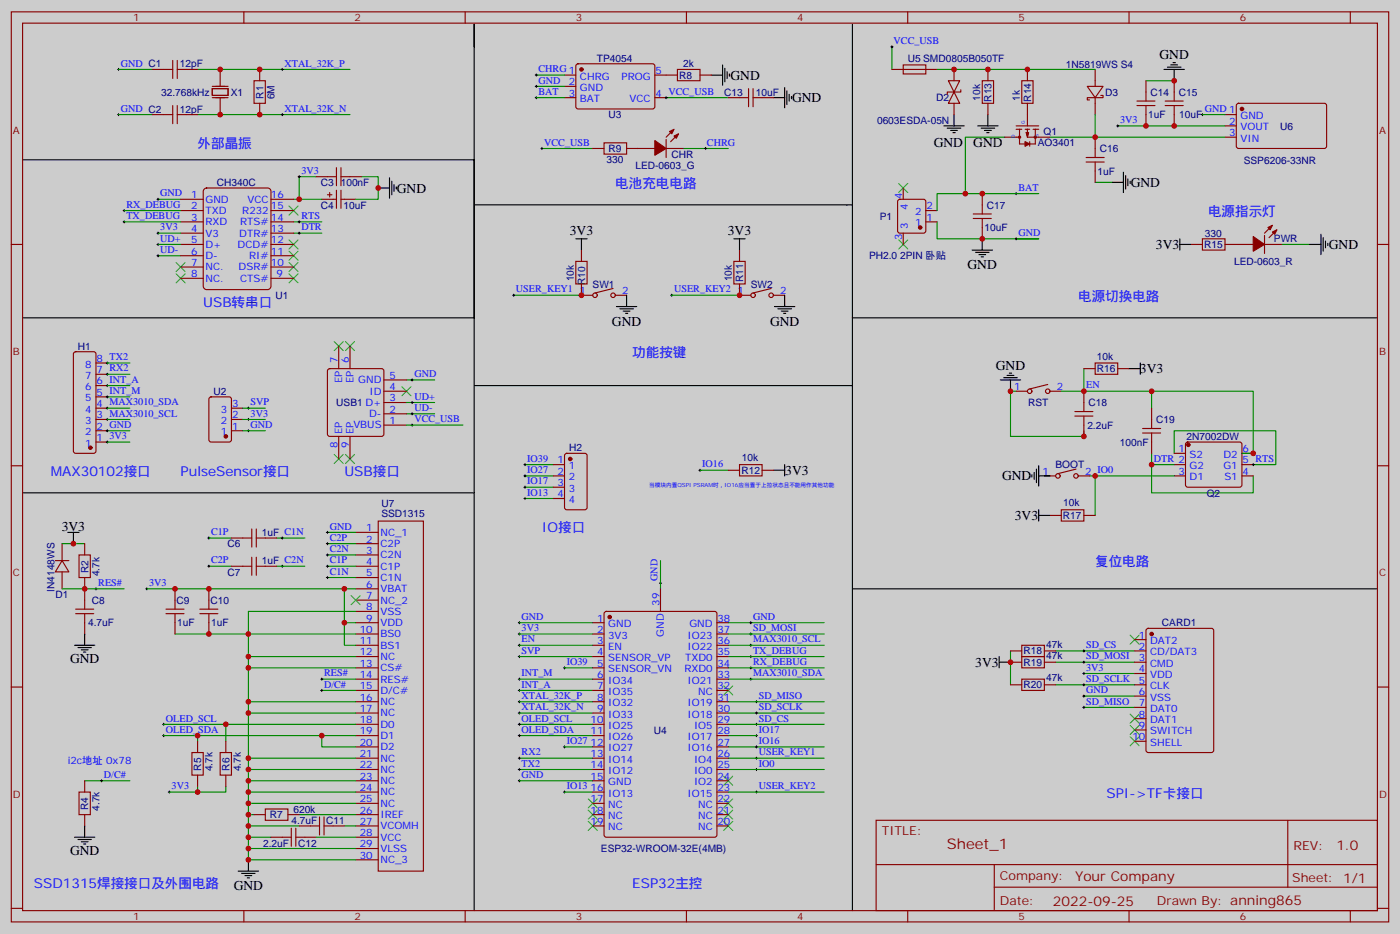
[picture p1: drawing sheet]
<svg xmlns="http://www.w3.org/2000/svg" width="437mm" height="292mm" viewBox="0 0 437 292" stroke-linecap="round" stroke-linejoin="round" font-family="sans-serif">
<path d="M0 0h437.4v291.8h-437.4z" fill="#ccc"/>
<g fill="none" stroke="#008700" stroke-width=".35">
<path d="M278.7 14.6v7.1M37 21.7h10.6M37 35.8h10.6M61.7 21.7h47.7M61.7 35.8h47.7M167.6 30.5h8.8M167.6 23.5h8.8M167.6 27h8.8M208.1 30.5h19.4M292.8 21.7h49.4M342.2 35.8v7.1M349.2 39.3h33.6"/>
<path d="M358.1 25.2h8.8M375.7 35.8h7.1M98.8 55.2h-5.3v7.1h-1.8M112.9 55.2h5.3v7.1h-7.1M169.3 46.4h15.9M213.4 46.4h14.1M314 42.9h-12.4v17.6M328.1 42.9h54.7M342.2 57h5.3M38.8 69.3h17.6M38.8 65.8h17.6M49.4 72.8h7"/>
<path d="M49.4 79.9h7M49.4 62.3h7M49.4 76.4h7M91.7 69.3h8.8M91.7 72.8h8.8M93.5 62.3h7M292.8 69.3v5.3h31.8h-7.1M324.6 60.5h-31.8v5.3M400.4 76.4h8.8M160.5 92.3h21.2M209.9 92.3h21.2M33.5 116.9h7.1"/>
<path d="M33.5 113.4h7.1M127 118.7h8.8M338.7 115.2v7h-7.1M33.5 134.6h7.1M33.5 131.1h7.1M33.5 127.5h7.1M33.5 120.5h7.1M33.5 124h7.1M33.5 138.1h7.1M75.8 134.6h7.1M75.8 131.1h7.1M75.8 127.5h7.1"/>
<path d="M127 132.8h17.6M127 125.8h8.8M127 129.3h8.8M317.5 122.2h-1.8v14.1h23v-1.7M338.7 122.2h52.9v19.4h-3.5M359.8 122.2v5.3M164 148.7h8.9M164 155.8h8.9M164 152.2h8.9M164 145.2h8.9M218.7 146.9h8.8M326.3 148.7h1.8"/>
<path d="M340.4 148.7h1.8M359.8 141.6v12.4h31.8v-5.3M359.8 145.2h7.1M366.9 141.6v-7h31.7v10.6h-7M366.9 148.7h-24.7v12.3M19.4 169.9h7.1M65.3 168.1h7M65.3 176.9h7M86.4 168.1h8.8M86.4 176.9h8.8M102.3 169.9h8.8M102.3 176.9h8.8"/>
<path d="M102.3 173.4h8.8M102.3 166.3h8.8M206.4 175.2v8.8M19.4 184h19.4M45.9 184h65.2M102.3 180.4h8.8M107.6 184v10.6M111.1 198.1h-33.5v70.5h33.5M111.1 194.6h-3.5v7h3.5M111.1 191h-33.5v7.1h-22.9M162.3 194.6h22.9M162.3 198.1h22.9"/>
<path d="M227.5 194.6h30M227.5 198.1h30M77.6 219.3h33.5M77.6 205.1h33.5M77.6 208.7h33.5M100.5 212.2h10.6M100.5 215.7h10.6M162.3 205.1h22.9M162.3 212.2h22.9M162.3 215.7h22.9M162.3 219.3h22.9M162.3 201.6h22.9"/>
<path d="M176.4 208.7h8.8M227.5 219.3h30M227.5 212.2h30M227.5 208.7h30M227.5 205.1h30M227.5 201.6h30M315.7 203.4v10.6M329.8 203.4h24.7M329.8 214h24.7M329.8 206.9h24.7M338.7 210.4h15.8M338.7 217.5h15.8"/>
<path d="M51.2 226.3h59.9M51.2 229.8h59.9M61.7 229.8v1.8M70.6 226.3v5.3M77.6 236.9h33.5M77.6 222.8h33.5M100.5 229.8v3.6h10.6M162.3 226.3h22.9M162.3 229.8h22.9M162.3 236.9h22.9M162.3 222.8h22.9M176.4 233.4h8.8"/>
<path d="M227.5 233.4h30M227.5 222.8h30M227.5 236.9h30M227.5 226.3h30M227.5 229.8h8.9M338.7 221h15.8M26.5 243.9h14.1M52.9 247.5h8.8M61.7 245.7v1.8h8.9v-1.8M77.6 243.9h33.5M77.6 247.5h33.5M77.6 254.5h1.8"/>
<path d="M77.6 258.1h15.9M77.6 240.4h33.5M77.6 251h33.5M93.5 254.5h17.6M107.6 258.1h3.5M162.3 243.9h22.9M162.3 240.4h22.9M176.4 247.5h8.8M227.5 247.5h30M227.5 240.4h30M77.6 261.6h7.1M77.6 265.1h33.5"/>
<path d="M98.8 261.6h12.3"/>
</g>
<g fill="none" stroke="#870000" stroke-width=".35">
<path d="M3.5 3.7h430.4v284.3h-430.4zM7.1 7.2h423.3v277.3h-423.3zM54 18.9v5.6M55.4 18.9v5.6M76.2 3.7v3.5M145.3 3.7v3.5M214.5 3.7v3.5M283.6 3.7v3.5M352.8 3.7v3.5M421.9 3.7v3.5M47.6 21.7h6.4M47.6 35.8h6.4"/>
<path d="M54 33v5.6M55.4 21.7h6.3M55.4 35.8h6.3M55.4 33v5.6M66.3 27.7h5v2.1h-5zM66.3 27h5M66.3 30.5h5M68.8 21.7v5.3M68.8 30.5v5.3M79.4 25.2h3.5v7.1h-3.5zM81.1 21.7v3.5M81.1 32.3v3.5"/>
<path d="M176.4 23.5h3.5M176.4 27h3.5M176.4 30.5h3.5M180.2 20.1l.4-.2 23.6 .1 .4 .6-.1 13-.6 .4h-23.6l-.4-.7v-12.7zM204.6 23.5h7.1M204.6 30.5h3.5M211.7 21.7h7v3.5h-7zM218.7 23.5h3.5M227.5 30.5h6.4M233.9 27.7v5.6M235.3 30.5h6.4M235.3 27.7v5.6"/>
<path d="M278.7 21.7h14.1M282.2 20.3h7.1v2.8h-7.1zM296.3 25.2h3.6l-1.8 3.6zM298.1 28.8l1.8 3.5h-3.6zM298.1 21.7v3.5M298.1 32.3v3.5M300.2 28v.8h-4.2v.7M306.9 25.2h3.5v7.1h-3.5zM308.7 21.7v3.5M308.7 32.3v3.5M317.5 39.3h7.1M319.3 25.2h3.5v7.1h-3.5z"/>
<path d="M321 21.7v3.5M321 32.3v7M339.7 27h5l-2.5 3.5zM342.2 21.7v5.3M342.2 30.5v5.3M344 29.8h.7v.7h-5v.7h.7M355.2 33h5.7M355.2 31.6h5.7M358.1 25.2v6.4M358.1 33v6.3M364.1 33h5.6M364.1 31.6h5.6"/>
<path d="M366.9 25.2v6.4M366.9 33v6.3M382.8 35.8h3.5M382.8 39.3h3.5M386.5 32.5l.5-.2h27.1l.4 .7-.1 13-.6 .4-27.1-.1-.4-.6v-12.7zM63.7 59.2l.9-.5h19l.9 .5 .2 .6v29.6l-.5 .9-.6 .2h-19l-.9-.5-.2-.6v-29.6zM98.8 55.2h6.3M105.1 52.4v5.6M105.1 59.4v5.7M106.5 52.4v5.6M106.5 59.4v5.7M106.5 55.2h6.4"/>
<path d="M185.2 46.4h3.5M188.7 44.6h7.1v3.6h-7.1zM195.8 46.4h8.8M208.1 46.4h5.3M282.2 58.7v3.6M314 42.9h4.6M317.5 40.4h1.8M318.6 40.4v4.6h4.9v-4.6M320.3 40.4h1.4M320.3 44.3l1.4 .7-1.4 .7zM320.3 44.6l.7 .4M320.7 41.5l.3 1.4"/>
<path d="M320.7 41.5h.7M320.7 41.5l.3 1M320.7 41.5l.3 .7M320.7 44.6l.3 .4M321 42.9h7.1M321 40.4v2.1M321 45l-.7 .3M321 45l-.3 .3M321.4 41.5l-.4 1.4M321.4 41.5l-.4 1M321.7 44.3v1.4M322.8 40.4h1.8"/>
<path d="M339.4 50.6h5.6M339.4 49.2h5.6M342.2 42.9v6.3M342.2 50.6v6.4M382.8 42.9h3.5M3.5 76.4h3.6M56.4 62.3h7.1M56.4 65.8h7.1M56.4 69.3h7.1M56.4 72.8h7.1M56.4 76.4h7.1M56.4 79.9h7.1"/>
<path d="M84.7 62.3h7M84.7 65.8h7M84.7 69.3h7M84.7 72.8h7M84.7 76.4h7M84.7 79.9h7M100.5 62.3h4.6M102.3 60.9h1.4M103 60.1v1.5M106.5 62.3h4.6M181.7 78.1v3.6M231.1 78.1v3.6"/>
<path d="M280.7 62.5l.5-.2h7.4l.5 .2 .2 .5v9.1l-.3 .5-.4 .2h-7.4l-.5-.2-.2-.5v-9.1zM282.2 72.8v3.6M289.3 65.8h3.5M289.3 69.3h3.5M304.1 68.3h5.6M304.1 66.9h5.6M306.9 60.5v6.4M306.9 68.3v6.3M372.2 76.4h3.5M375.7 74.6h7.1v3.5h-7.1zM382.8 76.4h8.8M395.1 76.4h5.3"/>
<path d="M430.4 76.4h3.5M56.4 83.4h7.1M56.4 87h7.1M84.7 83.4h7M84.7 87h7M179.9 81.7h3.5v7h-3.5zM181.7 88.7v3.6h3.5M191.6 90.1l-5.7 1.4M192.3 92.3h3.5M229.3 81.7h3.5v7h-3.5zM231.1 88.7v3.6h3.5M240.9 90.1l-5.6 1.4"/>
<path d="M241.7 92.3h3.5M23.2 110.1l.4-.2h5.7l.5 .2 .2 .5v30.3l-.2 .5-.5 .2h-5.7l-.5-.2-.2-.5v-30.3zM30 116.9h3.5M30 113.4h3.5M102.5 115.4l.5-.2h16.2l.5 .2 .2 .5v19.7l-.2 .5-.5 .2h-16.2l-.5-.2-.2-.5v-19.7zM105.8 108.1v7.1M109.4 108.1v7.1M119.9 118.7h7.1M338.7 115.2h3.5M342.2 113.4h7v3.5h-7zM349.2 115.2h3.6M30 134.6h3.5"/>
<path d="M30 131.1h3.5M30 127.5h3.5M30 138.1h3.5M30 124h3.5M30 120.5h3.5M65.5 124.2l.5-.2h5.6l.7 .4v13l-.4 .7h-5.9l-.7-.4v-13zM72.3 134.6h3.5M72.3 131.1h3.5M72.3 127.5h3.5M105.8 136.3v7.1M109.4 136.3v7.1M119.9 122.2h7.1"/>
<path d="M119.9 125.8h7.1M119.9 129.3h7.1M119.9 132.8h7.1M317.5 122.2h3.5M327.4 120.1l-5.7 1.4M328.1 122.2h3.5M335.8 130h5.7M335.8 128.6h5.7M338.7 122.2v6.4M338.7 130v6.3M357 135.3h5.7M357 133.9h5.7"/>
<path d="M359.8 127.5v6.4M359.8 135.3v6.3M370.7 138.3l.4-.2h16.2l.5 .2 .3 .5v12.7l-.3 .5-.5 .2h-16.2l-.5-.2-.2-.5v-12.7zM3.5 145.5h3.6M172.9 145.2h3.5M172.9 148.7h3.5M172.9 152.2h3.5M172.9 155.8h3.5M176.6 141.8l.5-.2h5.6l.7 .5v16.5l-.4 .6-5.9 .1-.7-.5v-16.5zM227.5 146.9h3.6M231.1 145.2h7v3.5h-7zM238.1 146.9h3.6"/>
<path d="M326.3 148.7h3.5M331.6 159.3h7.1v3.5h-7.1zM336.2 146.6l-5.6 1.4M336.9 148.7h3.5M366.9 145.2h3.5M366.9 148.7h3.5M366.9 141.6h3.5M388.1 145.2h3.5M388.1 148.7h3.5M388.1 141.6h3.5M430.4 145.5h3.5M17.3 175.2h4.2"/>
<path d="M19.4 175.2l2.1 3.5h-4.2zM19.4 169.9v5.3M19.4 178.7v5.3M24.7 173.4h3.5v7h-3.5zM26.5 169.9v3.5M72.3 176.9h6.4M72.3 168.1h6.4M78.7 165.3v5.6M78.7 174.1v5.6M80.1 176.9h6.3M80.1 165.3v5.6M80.1 174.1v5.6"/>
<path d="M80.1 168.1h6.3M111.1 176.9h7.1M111.1 173.4h7.1M111.1 169.9h7.1M111.1 166.3h7.1M118.2 162.8h14.1v109.4h-14.1zM328.1 161h3.5M338.7 161h3.5M23.6 191.7h5.7M23.6 190.3h5.7M26.5 180.4v9.9M26.5 191.7v6.4"/>
<path d="M51.9 191.7h5.6M51.9 190.3h5.6M54.7 184v6.3M54.7 191.7v6.4M62.4 191.7h5.7M62.4 190.3h5.7M65.3 184v6.3M65.3 191.7v6.4M111.1 198.1h7.1M111.1 194.6h7.1M111.1 191h7.1M111.1 187.5h7.1"/>
<path d="M111.1 184h7.1M111.1 180.4h7.1M185.2 198.1h3.5M185.2 194.6h3.5M189 191.2l.4-.2h33.9l.7 .5v69.4l-.4 .6-34.2 .1-.6-.5-.1-69.4zM206.4 184v7M224 198.1h3.5M224 194.6h3.5M354.5 199.8h3.6M358.3 196.5l.5-.2h19.7l.7 .5v37.6l-.4 .7h-20l-.7-.4v-37.7zM3.5 214.7h3.6M111.1 219.3h7.1"/>
<path d="M111.1 215.7h7.1M111.1 212.2h7.1M111.1 208.7h7.1M111.1 205.1h7.1M111.1 201.6h7.1M185.2 219.3h3.5M185.2 215.7h3.5M185.2 212.2h3.5M185.2 208.7h3.5M185.2 205.1h3.5M185.2 201.6h3.5M224 219.3h3.5"/>
<path d="M224 215.7h3.5M224 212.2h3.5M224 208.7h3.5M224 205.1h3.5M224 201.6h3.5M315.7 203.4h3.6M315.7 206.9h3.6M315.7 214h3.6M319.3 201.6h7v3.5h-7zM319.3 205.1h7v3.6h-7zM319.3 212.2h7v3.5h-7zM326.3 203.4h3.5"/>
<path d="M326.3 206.9h3.5M326.3 214h3.5M354.5 203.4h3.6M354.5 206.9h3.6M354.5 210.4h3.6M354.5 214h3.6M354.5 217.5h3.6M430.4 214.7h3.5M60 235.1h3.5v7.1h-3.5zM61.7 231.6v3.5M68.8 235.1h3.5v7.1h-3.5zM70.6 231.6v3.5"/>
<path d="M111.1 236.9h7.1M111.1 233.4h7.1M111.1 229.8h7.1M111.1 226.3h7.1M111.1 222.8h7.1M185.2 236.9h3.5M185.2 233.4h3.5M185.2 229.8h3.5M185.2 226.3h3.5M185.2 222.8h3.5M224 236.9h3.5M224 233.4h3.5"/>
<path d="M224 229.8h3.5M224 226.3h3.5M224 222.8h3.5M354.5 221h3.6M354.5 224.5h3.6M354.5 228.1h3.6M354.5 231.6h3.6M24.7 247.5h3.5v7h-3.5zM26.5 243.9v3.6M26.5 254.5v3.6M61.7 242.2v3.5M70.6 242.2v3.5"/>
<path d="M79.4 254.5h3.5M82.9 252.8h7.1v3.5h-7.1zM90 254.5h3.5M91 258.8v5.6M92.4 258.8v5.6M93.5 258.1h6.3M99.8 255.2v5.7M101.2 258.1h6.4M101.2 255.2v5.7M111.1 258.1h7.1M111.1 254.5h7.1M111.1 251h7.1"/>
<path d="M111.1 247.5h7.1M111.1 243.9h7.1M111.1 240.4h7.1M185.2 258.1h3.5M185.2 254.5h3.5M185.2 251h3.5M185.2 247.5h3.5M185.2 243.9h3.5M185.2 240.4h3.5M224 258.1h3.5M224 254.5h3.5M224 251h3.5"/>
<path d="M224 247.5h3.5M224 243.9h3.5M224 240.4h3.5M273.8 256.3h156.6v28.2h-156.6zM402.4 256.3v20.9M84.7 261.6h6.3M92.4 261.6h6.4M111.1 268.6h7.1M111.1 265.1h7.1M111.1 261.6h7.1M273.8 270.1h156.5M310.7 277.2h119.6"/>
<path d="M310.7 270.1v14.2M3.5 283.8h3.6M76.2 284.5v3.5M145.3 284.5v3.5M214.5 284.5v3.5M283.6 284.5v3.5M352.8 284.5v3.5M421.9 284.5v3.5M430.4 283.8h3.5"/>
<circle cx="318.6" cy="42.9" r=".35"/>
<circle cx="323.5" cy="42.9" r=".35"/>
<circle cx="185.9" cy="92.3" r=".71"/>
<circle cx="191.6" cy="92.3" r=".71"/>
<circle cx="235.3" cy="92.3" r=".71"/>
<circle cx="240.9" cy="92.3" r=".71"/>
<circle cx="321.7" cy="122.2" r=".71"/>
<circle cx="327.4" cy="122.2" r=".71"/>
<circle cx="330.6" cy="148.7" r=".71"/>
<circle cx="336.2" cy="148.7" r=".71"/>
</g>
<g fill="#870000" stroke="#870000" stroke-width=".35">
<path d="M210.6 42.5l1.4-.7-.7 1.4z"/>
<path d="M209.2 41.1l1.4-.7-.7 1.4z"/>
<path d="M211 42.9l-1.5 1.4z"/>
<path d="M208.1 42.9l1.4-1.4z"/>
<path d="M208.1 43.6v5.6z"/>
<path d="M204.6 43.9l3.5 2.5-3.5 2.1z"/>
<path d="M391.6 73.9l3.5 2.5-3.5 2.1z"/>
<path d="M395.1 73.6v5.6z"/>
<path d="M396.5 71.4l-1.4 1.4z"/>
<path d="M396.5 74.3l1.4-1.5z"/>
<path d="M396.2 71.1l1.4-.7-.7 1.4z"/>
<path d="M397.6 72.5l1.4-.7-.7 1.4z"/>
<circle cx="178.2" cy="143.4" r=".53"/>
<circle cx="70.6" cy="136.3" r=".53"/>
<circle cx="371.3" cy="139" r=".53"/>
<circle cx="181.7" cy="21.7" r=".53"/>
<circle cx="28.2" cy="139.9" r=".53"/>
<circle cx="359.8" cy="198.1" r=".53"/>
<circle cx="388.1" cy="34" r=".53"/>
<circle cx="190.5" cy="192.8" r=".53"/>
<circle cx="287.5" cy="71.1" r=".53"/>
</g>
<g fill="none" stroke="#000" stroke-width=".31">
<path d="M278.3 14.6h.7M278.7 14.3v.7M36.7 35.8h.7M36.7 21.7h.7M37 21.3v.7M37 35.5v.7M87.8 35.8h.7M87.8 21.7h.7M88.2 21.3v.7M88.2 35.5v.7M167.2 30.5h.7M167.2 23.5h.7"/>
<path d="M167.2 27h.7M167.6 23.1v.7M167.6 26.6v.7M167.6 30.2v.7M207.8 30.5h.7M208.1 30.2v.7M348.9 39.3h.7M349.2 39v.7M375.4 35.8h.7M375.7 35.5v.7M93.1 55.2h.7M93.5 54.9v.7"/>
<path d="M169 46.4h.7M169.3 46v.7M220.1 46.4h.7M220.5 46v.7M38.5 69.3h.7M38.5 65.8h.7M38.8 65.4v.7M38.8 69v.7M49 72.8h.7M49 79.9h.7M49 76.4h.7M49 62.3h.7"/>
<path d="M49.4 61.9v.7M49.4 72.5v.7M49.4 76v.7M49.4 79.6v.7M93.1 72.8h.7M93.1 69.3h.7M93.5 69v.7M93.5 72.5v.7M317.1 60.5h.8M317.1 74.6h.8M317.5 60.1v.8M317.5 74.3v.7"/>
<path d="M160.2 92.3h.7M160.5 91.9v.7M209.5 92.3h.8M209.9 91.9v.7M33.2 116.9h.7M33.2 113.4h.7M33.5 113.1v.7M33.5 116.6v.7M128.4 118.7h.7M128.8 118.4v.7M33.2 131.1h.7M33.2 127.5h.7"/>
<path d="M33.2 134.6h.7M33.2 120.5h.7M33.2 138.1h.7M33.2 124h.7M33.5 120.1v.7M33.5 123.6v.8M33.5 127.2v.7M33.5 130.7v.7M33.5 134.2v.7M33.5 137.8v.7M77.3 131.1h.7M77.3 127.5h.7"/>
<path d="M77.3 134.6h.7M77.6 127.2v.7M77.6 130.7v.7M77.6 134.2v.7M128.4 129.3h.7M128.4 132.8h.7M128.4 125.8h.7M128.8 125.4v.7M128.8 128.9v.7M128.8 132.5v.7M338.3 122.2h.7M338.7 121.9v.7"/>
<path d="M163.7 152.2h.7M163.7 148.7h.7M163.7 145.2h.7M163.7 155.8h.7M164 144.8v.7M164 148.3v.7M164 151.9v.7M164 155.4v.7M218.4 146.9h.7M218.7 146.6v.7M341.8 148.7h.7M342.2 148.3v.7"/>
<path d="M359.5 145.2h.7M359.8 144.8v.7M391.2 145.2h.7M391.6 144.8v.7M64.9 168.1h.7M64.9 176.9h.7M65.3 167.7v.8M65.3 176.6v.7M87.8 168.1h.7M87.8 176.9h.7M88.2 167.7v.8M88.2 176.6v.7"/>
<path d="M102 176.9h.7M102 173.4h.7M102 169.9h.7M102 166.3h.7M102.3 166v.7M102.3 169.5v.7M102.3 173v.7M102.3 176.6v.7M29.6 184h.7M30 183.6v.7M45.5 184h.7M45.9 183.6v.7"/>
<path d="M102 180.4h.7M102.3 180.1v.7M161.9 194.6h.7M161.9 198.1h.7M162.3 194.2v.7M162.3 197.7v.7M206 182.2h.7M206.4 181.9v.7M234.2 194.6h.7M234.2 198.1h.7M234.6 194.2v.7M234.6 197.7v.7"/>
<path d="M100.2 212.2h.7M100.2 215.7h.7M100.5 211.8v.7M100.5 215.4v.7M161.9 212.2h.7M161.9 215.7h.7M161.9 219.3h.7M161.9 205.1h.7M161.9 201.6h.7M162.3 201.3v.7M162.3 204.8v.7M162.3 211.8v.7"/>
<path d="M162.3 215.4v.7M162.3 218.9v.7M176 208.7h.7M176.4 208.3v.7M234.2 212.2h.7M234.2 208.7h.7M234.2 205.1h.7M234.2 201.6h.7M234.6 201.3v.7M234.6 204.8v.7M234.6 208.3v.7M234.6 211.8v.7"/>
<path d="M236 219.3h.7M236.4 218.9v.7M338.3 210.4h.7M338.3 217.5h.7M338.3 203.4h.7M338.3 206.9h.7M338.3 214h.7M338.7 203v.7M338.7 206.6v.7M338.7 210.1v.7M338.7 213.6v.7M338.7 217.1v.7"/>
<path d="M50.8 229.8h.7M50.8 226.3h.7M51.2 226v.7M51.2 229.5v.7M161.9 236.9h.7M161.9 229.8h.7M161.9 226.3h.7M161.9 222.8h.7M162.3 222.4v.7M162.3 226v.7M162.3 229.5v.7M162.3 236.5v.7"/>
<path d="M176 233.4h.7M176.4 233v.7M236 236.9h.7M236 229.8h.7M236 226.3h.7M236 233.4h.7M236 222.8h.7M236.4 222.4v.7M236.4 226v.7M236.4 229.5v.7M236.4 233v.7M236.4 236.5v.7"/>
<path d="M338.3 221h.7M338.7 220.7v.7M31.4 243.9h.7M31.7 243.6v.7M52.6 247.5h.7M52.9 247.1v.7M161.9 243.9h.7M161.9 240.4h.7M162.3 240.1v.7M162.3 243.6v.7M176 247.5h.7M176.4 247.1v.7"/>
<path d="M236 247.5h.7M236 240.4h.7M236.4 240.1v.7M236.4 247.1v.7"/>
</g>
<g fill="none" stroke="#3c3" stroke-width=".35">
<path d="M280.8 57.3l2.8 2.8M283.6 57.3l-2.8 2.8M90.3 78.5l2.8 2.8M90.3 75l2.8 2.8M90.3 64.4l2.8 2.8M93.1 78.5l-2.8 2.8M93.1 75l-2.8 2.8M93.1 64.4l-2.8 2.8M280.8 75l2.8 2.8M283.6 75l-2.8 2.8M55 85.5l2.9 2.9M55 82l2.9 2.8"/>
<path d="M57.9 85.5l-2.9 2.9M57.9 82l-2.9 2.8M90.3 85.5l2.8 2.9M90.3 82l2.8 2.8M93.1 85.5l-2.8 2.9M93.1 82l-2.8 2.8M104.4 106.7l2.8 2.8M107.2 106.7l-2.8 2.8M107.9 106.7l2.9 2.8M110.8 106.7l-2.9 2.8M125.6 120.8l2.8 2.8M128.4 120.8l-2.8 2.8"/>
<path d="M104.4 142l2.8 2.8M107.2 142l-2.8 2.8M107.9 142l2.9 2.8M110.8 142l-2.9 2.8M109.7 186.1l2.8 2.8M112.5 186.1l-2.8 2.8M353.1 198.4l2.9 2.9M356 198.4l-2.9 2.9M226.1 214.3l2.9 2.8M229 214.3l-2.9 2.8M353.1 230.2l2.9 2.8M353.1 226.7l2.9 2.8"/>
<path d="M353.1 223.1l2.9 2.9M356 230.2l-2.9 2.8M356 226.7l-2.9 2.8M356 223.1l-2.9 2.9M183.8 256.6l2.8 2.9M183.8 253.1l2.8 2.8M183.8 249.6l2.8 2.8M186.6 256.6l-2.8 2.9M186.6 253.1l-2.8 2.8M186.6 249.6l-2.8 2.8M226.1 242.5l2.9 2.9M226.1 256.6l2.9 2.9"/>
<path d="M226.1 253.1l2.9 2.8M226.1 249.6l2.9 2.8M229 242.5l-2.9 2.9M229 256.6l-2.9 2.9M229 253.1l-2.9 2.8M229 249.6l-2.9 2.8"/>
</g>
<g fill="none" stroke="#000" stroke-width=".35">
<path d="M148.2 14.6v-7v91.7v-49.4h-141.1M266.3 7.6v91.7M366.5 19.6h.7M222.2 23.5h3.6M225.8 20.3v6.3M226.5 21.3v4.3M227.2 22.4v2.1M227.9 23.1v.7M241.7 30.5h3.5M245.2 27.3v6.4M245.9 28.4v4.2M246.6 29.5v2.1"/>
<path d="M247.3 30.2v.7M294.9 39.3h6.4M298.1 35.8v3.5M305.5 39.3h6.4M308.7 35.8v3.5M363.7 21.7h6.4M364.8 21h4.2M365.8 20.3h2.1M366.9 21.7v3.5M118.2 58.7h3.5M121.7 55.6v6.3M122.4 56.6v4.3"/>
<path d="M123.1 57.7v2.1M123.8 58.4v.7M296 40h4.2M297 40.7h2.2M297.7 41.5h.7M306.6 40h4.2M307.6 40.7h2.1M308.3 41.5h.7M347.5 57h3.5M351 53.8v6.3M351.7 54.9v4.2M352.4 55.9v2.1"/>
<path d="M353.1 56.6v.7M148.2 64h118.1M179.9 74.6h3.5M181.7 74.6v3.5M229.3 74.6h3.5M231.1 74.6v3.5M303.7 78.1h6.4M304.8 78.8h4.2M305.9 79.6h2.1M306.9 74.6v3.5M368.7 76.4h3.5M368.7 74.6v3.5"/>
<path d="M409.2 76.4h3.5M412.7 73.2v6.4M413.5 74.3v4.2M414.2 75.3v2.1M414.9 76v.7M7.1 99.3h141.1v185.2M192.6 95.8h6.4M193.7 96.5h4.2M194.7 97.2h2.1M195.4 97.9h.7M195.8 92.3v3.5M242 95.8h6.4"/>
<path d="M243.1 96.5h4.2M244.1 97.2h2.1M244.8 97.9h.7M245.2 92.3v3.5M266.3 99.3v21.2h-118.1M266.3 99.3h164.1M306.6 80.3h.7M312.6 118.7h6.3M313.6 118h4.3M314.7 117.3h2.1M315.4 116.6h.7M315.7 118.7v3.5"/>
<path d="M352.8 115.2h3.5M356.3 113.4v3.5M266.3 120.5v164M7.1 154h141.1M241.7 146.9h3.5M245.2 145.2v3.5M322.4 148.3v.7M323.1 147.6v2.2M323.8 146.6v4.2M324.6 145.5v6.4M324.6 159.3v3.5M324.6 148.7h3.5"/>
<path d="M21.2 166.3h3.5M22.9 166.3v3.6M324.6 161h3.5M26.5 198.1v3.5M266.3 184h164.1M23.3 201.6h6.3M24.3 202.3h4.3M25.4 203h2.1M26.1 203.7h.7M312.2 206.9h3.5M312.2 205.1v3.6M26.5 258.1v3.5"/>
<path d="M23.3 261.6h6.3M24.3 262.3h4.3M25.4 263h2.1M26.1 263.7h.7M74.4 272.2h6.4M75.5 272.9h4.2M76.6 273.6h2.1M77.3 274.3h.7M77.6 268.6v3.6"/>
</g>
<g fill="#c00">
<circle cx="391.6" cy="141.6" r=".88"/>
<circle cx="359.8" cy="145.2" r=".88"/>
<circle cx="315.7" cy="122.2" r=".88"/>
<circle cx="342.2" cy="148.7" r=".88"/>
<circle cx="65.3" cy="198.1" r=".88"/>
<circle cx="68.8" cy="35.8" r=".88"/>
<circle cx="315.7" cy="206.9" r=".88"/>
<circle cx="93.5" cy="62.3" r=".88"/>
<circle cx="118.2" cy="58.7" r=".88"/>
<circle cx="298.1" cy="21.7" r=".88"/>
<circle cx="359.8" cy="122.2" r=".88"/>
<circle cx="338.7" cy="122.2" r=".88"/>
<circle cx="68.8" cy="21.7" r=".88"/>
<circle cx="342.2" cy="42.9" r=".88"/>
<circle cx="306.9" cy="74.6" r=".88"/>
<circle cx="26.5" cy="184" r=".88"/>
<circle cx="22.9" cy="169.9" r=".88"/>
<circle cx="61.7" cy="247.5" r=".88"/>
<circle cx="70.6" cy="226.3" r=".88"/>
<circle cx="61.7" cy="229.8" r=".88"/>
<circle cx="100.5" cy="229.8" r=".88"/>
<circle cx="77.6" cy="268.6" r=".88"/>
<circle cx="77.6" cy="261.6" r=".88"/>
<circle cx="77.6" cy="254.5" r=".88"/>
<circle cx="77.6" cy="258.1" r=".88"/>
<circle cx="77.6" cy="198.1" r=".88"/>
<circle cx="107.6" cy="184" r=".88"/>
<circle cx="77.6" cy="265.1" r=".88"/>
<circle cx="77.6" cy="236.9" r=".88"/>
<circle cx="77.6" cy="240.4" r=".88"/>
<circle cx="77.6" cy="243.9" r=".88"/>
<circle cx="77.6" cy="247.5" r=".88"/>
<circle cx="77.6" cy="251" r=".88"/>
<circle cx="77.6" cy="219.3" r=".88"/>
<circle cx="77.6" cy="222.8" r=".88"/>
<circle cx="77.6" cy="205.1" r=".88"/>
<circle cx="77.6" cy="208.7" r=".88"/>
<circle cx="107.6" cy="194.6" r=".88"/>
<circle cx="81.1" cy="21.7" r=".88"/>
<circle cx="81.1" cy="35.8" r=".88"/>
<circle cx="54.7" cy="184" r=".88"/>
<circle cx="65.3" cy="184" r=".88"/>
<circle cx="231.1" cy="92.3" r=".88"/>
<circle cx="308.7" cy="21.7" r=".88"/>
<circle cx="321" cy="21.7" r=".88"/>
<circle cx="366.9" cy="39.3" r=".88"/>
<circle cx="366.9" cy="25.2" r=".88"/>
<circle cx="358.1" cy="39.3" r=".88"/>
<circle cx="338.7" cy="136.3" r=".88"/>
<circle cx="301.6" cy="60.5" r=".88"/>
<circle cx="306.9" cy="60.5" r=".88"/>
<circle cx="181.7" cy="92.3" r=".88"/>
</g>
<text font-size="4.6" fill="#800" x="295.8" y="265.3">Sheet_1</text>
<g font-size="4.2">
<text x="362.3" y="18.5">GND</text>
<text x="228.2" y="24.9">GND</text>
<text x="247.5" y="31.9">GND</text>
<text x="291.7" y="46">GND</text>
<text x="304.1" y="46">GND</text>
<text x="353.3" y="58.4">GND</text>
<text x="124" y="60.2">GND</text>
<text x="178" y="73.5">3V3</text>
<text x="227.4" y="73.5">3V3</text>
<text x="361.2" y="77.8">3V3</text>
<text x="415.2" y="77.8">GND</text>
<text x="302.3" y="84.2">GND</text>
<text x="191.2" y="101.8">GND</text>
<text x="240.6" y="101.8">GND</text>
<text x="311.1" y="115.5">GND</text>
<text x="356.2" y="116.6">3V3</text>
<text x="245.4" y="148.4">3V3</text>
<text x="313.1" y="150.1">GND</text>
<text x="19.3" y="166">3V3</text>
<text x="317.1" y="162.5">3V3</text>
<text x="21.9" y="207.3">GND</text>
<text x="304.7" y="208.3">3V3</text>
<text x="21.9" y="267.2">GND</text>
<text x="73" y="278.2">GND</text>
</g>
<g font-size="4.2" fill="#00f">
<text x="61.7" y="46.4">外部晶振</text>
<text x="192.3" y="58.7">电池充电电路</text>
<text x="377.5" y="67.6">电源指示灯</text>
<text x="63.5" y="95.8">USB转串口</text>
<text x="336.9" y="94">电源切换电路</text>
<text x="197.6" y="111.7">功能按键</text>
<text x="15.9" y="148.7">MAX30102接口</text>
<text x="56.4" y="148.7">PulseSensor接口</text>
<text x="107.6" y="148.7">USB接口</text>
<text x="169.3" y="166.3">IO接口</text>
<text x="342.2" y="176.9">复位电路</text>
<text x="345.7" y="249.2">SPI-&gt;TF卡接口</text>
<text x="10.6" y="277.5">SSD1315焊接接口及外围电路</text>
<text x="197.6" y="277.5">ESP32主控</text>
</g>
<g font-size="4.2" fill="#800">
<text x="417.6" y="265.6">1.0</text>
<text x="335.9" y="275.1">Your Company</text>
<text x="329" y="282.9">2022-09-25</text>
</g>
<g font-size="3.9" fill="#800">
<text x="275.5" y="260.9">TITLE:</text>
<text x="404.1" y="265.6">REV:</text>
<text x="312.4" y="275.1">Company:</text>
<text x="403.8" y="275.7">Sheet: 1/1</text>
<text x="312.4" y="282.8">Date:</text>
<text x="361.5" y="282.8">Drawn By: anning865</text>
</g>
<g font-size="3.2" fill="#800">
<text x="41.6" y="6.7">1</text>
<text x="110.8" y="6.7">2</text>
<text x="179.9" y="6.7">3</text>
<text x="249.1" y="6.7">4</text>
<text x="318.2" y="6.7">5</text>
<text x="387.3" y="6.7">6</text>
<text x="4.1" y="41.8">A</text>
<text x="430.9" y="41.8">A</text>
<text x="4.1" y="110.9">B</text>
<text x="430.9" y="110.9">B</text>
<text x="4.1" y="180.1">C</text>
<text x="430.9" y="180.1">C</text>
<text x="4.1" y="249.2">D</text>
<text x="430.9" y="249.2">D</text>
<text x="41.6" y="287.5">1</text>
<text x="110.8" y="287.5">2</text>
<text x="179.9" y="287.5">3</text>
<text x="249.1" y="287.5">4</text>
<text x="318.2" y="287.5">5</text>
<text x="387.3" y="287.5">6</text>
</g>
<g font-size="3.2" fill="#00f">
<text x="279.2" y="13.7">VCC_USB</text>
<text x="37.7" y="20.8">GND C1</text>
<text x="88.9" y="20.8">XTAL_32K_P</text>
<text x="168.3" y="22.6">CHRG 1</text>
<text x="204.8" y="23.1">5</text>
<text x="168.3" y="29.6">BAT</text>
<text x="168.3" y="26.1">GND</text>
<text x="177.7" y="26.6">2</text>
<text x="181.2" y="24.9">CHRG</text>
<text x="181.2" y="28.4">GND</text>
<text x="194.2" y="24.9">PROG</text>
<text x="37.7" y="34.9">GND C2</text>
<text x="88.9" y="34.9">XTAL_32K_N</text>
<text x="177.7" y="30.2">3</text>
<text x="181.2" y="31.9">BAT</text>
<text x="196.7" y="31.9">VCC</text>
<text x="204.8" y="30.2">4 VCC_USB</text>
<text x="376.4" y="34.9">GND 1</text>
<text x="350" y="38.5">3V3</text>
<text x="384.1" y="39">2</text>
<text x="387.6" y="37.2">GND</text>
<text x="387.6" y="40.7">VOUT</text>
<text x="170" y="45.5">VCC_USB</text>
<text x="220.9" y="45.5">CHRG</text>
<text x="384.1" y="42.5">3</text>
<text x="387.6" y="44.3">VIN</text>
<text x="94.2" y="54.3">3V3</text>
<text x="318.2" y="59.6">BAT</text>
<text x="39.5" y="64.9">RX_DEBUG</text>
<text x="50.1" y="61.4">GND</text>
<text x="59.7" y="65.4">2</text>
<text x="59.7" y="61.9">1</text>
<text x="64.2" y="63.3">GND</text>
<text x="77.4" y="63.3">VCC</text>
<text x="84.7" y="61.9">16</text>
<text x="84.7" y="65.4">15</text>
<text x="281.9" y="62.1" transform="rotate(-90 281.9 62.1)">4</text>
<text x="283.6" y="65.6" transform="rotate(-90 283.6 65.6)">4</text>
<text x="289.5" y="65.4">2</text>
<text x="39.5" y="68.4">TX_DEBUG</text>
<text x="50.1" y="72">3V3</text>
<text x="59.7" y="69">3</text>
<text x="64.2" y="70.4">RXD</text>
<text x="64.2" y="66.9">TXD</text>
<text x="75" y="70.4">RTS#</text>
<text x="75.7" y="66.9">R232</text>
<text x="84.7" y="69">14</text>
<text x="94.2" y="72">DTR</text>
<text x="94.2" y="68.4">RTS</text>
<text x="283.6" y="71.5" transform="rotate(-90 283.6 71.5)">3</text>
<text x="286" y="67.2">2</text>
<text x="286" y="70.7">1</text>
<text x="289.5" y="69">1</text>
<text x="50.1" y="75.5">UD+</text>
<text x="59.7" y="76">5</text>
<text x="59.7" y="72.5">4</text>
<text x="64.2" y="77.4">D+</text>
<text x="64.2" y="73.9">V3</text>
<text x="74.3" y="77.4">DCD#</text>
<text x="74.8" y="73.9">DTR#</text>
<text x="84.7" y="72.5">13</text>
<text x="84.7" y="76">12</text>
<text x="281.9" y="75" transform="rotate(-90 281.9 75)">3</text>
<text x="318.2" y="73.7">GND</text>
<text x="50.1" y="79">UD-</text>
<text x="59.7" y="83.1">7</text>
<text x="59.7" y="79.6">6</text>
<text x="64.2" y="81">D-</text>
<text x="77.8" y="81">RI#</text>
<text x="84.7" y="79.6">11</text>
<text x="84.7" y="83.1">10</text>
<text x="59.7" y="86.6">8</text>
<text x="64.2" y="88">NC.</text>
<text x="64.2" y="84.5">NC.</text>
<text x="74.5" y="84.5">DSR#</text>
<text x="75" y="88">CTS#</text>
<text x="86.4" y="86.6">9</text>
<text x="161.2" y="91.4">USER_KEY1</text>
<text x="181.1" y="91.9">1</text>
<text x="194.4" y="91.9">2</text>
<text x="210.6" y="91.4">USER_KEY2</text>
<text x="230.5" y="91.9">1</text>
<text x="243.8" y="91.9">2</text>
<text x="30.2" y="113.1">8 TX2</text>
<text x="105.5" y="113.4" transform="rotate(-90 105.5 113.4)">7</text>
<text x="109" y="113.4" transform="rotate(-90 109 113.4)">6</text>
<text x="26.7" y="118.4">7</text>
<text x="26.7" y="114.8">8</text>
<text x="30.2" y="116.6">7 RX2</text>
<text x="106.9" y="119.8" transform="rotate(-90 106.9 119.8)">EP</text>
<text x="110.4" y="119.8" transform="rotate(-90 110.4 119.8)">EP</text>
<text x="112" y="119.8">GND</text>
<text x="121.7" y="118.4">5</text>
<text x="129.5" y="117.8">GND</text>
<text x="26.7" y="125.4">5</text>
<text x="26.7" y="121.9">6</text>
<text x="30.2" y="123.6">5 INT_M</text>
<text x="30.2" y="120.1">6 INT_A</text>
<text x="115.5" y="123.3">ID</text>
<text x="121.7" y="121.9">4</text>
<text x="121.7" y="125.4">3</text>
<text x="129.5" y="124.9">UD+</text>
<text x="316.9" y="121.9">1</text>
<text x="330.2" y="121.9">2</text>
<text x="339.4" y="121.4">EN</text>
<text x="26.7" y="128.9">4</text>
<text x="30.2" y="130.7">3 MAX3010_SCL</text>
<text x="30.2" y="127.2">4 MAX3010_SDA</text>
<text x="69" y="128.9">3</text>
<text x="72.5" y="130.7">2</text>
<text x="72.5" y="127.2">3</text>
<text x="78.3" y="126.6">SVP</text>
<text x="78.3" y="130.2">3V3</text>
<text x="115.4" y="130.4">D-</text>
<text x="121.7" y="128.9">2</text>
<text x="129.5" y="128.4">UD-</text>
<text x="129.5" y="131.9">VCC_USB</text>
<text x="26.7" y="136">2</text>
<text x="26.7" y="132.5">3</text>
<text x="30.2" y="137.8">1</text>
<text x="30.2" y="134.2">2 GND</text>
<text x="34.2" y="137.2">3V3</text>
<text x="69" y="136">1</text>
<text x="69" y="132.5">2</text>
<text x="72.5" y="134.2">1</text>
<text x="78.3" y="133.7">GND</text>
<text x="106.9" y="135.6" transform="rotate(-90 106.9 135.6)">EP</text>
<text x="110.4" y="133.9">VBUS</text>
<text x="110.4" y="135.6" transform="rotate(-90 110.4 135.6)">EP</text>
<text x="121.7" y="132.5">1</text>
<text x="26.7" y="139.5">1</text>
<text x="105.5" y="140.1" transform="rotate(-90 105.5 140.1)">8</text>
<text x="109" y="140.1" transform="rotate(-90 109 140.1)">9</text>
<text x="368.2" y="141.3">1</text>
<text x="371.7" y="143.1">S2</text>
<text x="382.3" y="143.1">D2</text>
<text x="388.2" y="141.3">6</text>
<text x="164.7" y="147.8">IO27</text>
<text x="164.7" y="144.3">IO39</text>
<text x="174.2" y="144.8">1</text>
<text x="174.2" y="148.3">2</text>
<text x="177.7" y="146.6">1</text>
<text x="219.4" y="146">IO16</text>
<text x="325.7" y="148.3">1</text>
<text x="339" y="148.3">2 IO0</text>
<text x="360.5" y="144.3">DTR 2</text>
<text x="368.2" y="148.3">3</text>
<text x="371.7" y="146.6">G2</text>
<text x="382.3" y="146.6">G1</text>
<text x="388.2" y="144.8">5 RTS</text>
<text x="388.2" y="148.3">4</text>
<text x="164.7" y="151.3">IO17</text>
<text x="164.7" y="154.9">IO13</text>
<text x="174.2" y="151.9">3</text>
<text x="174.2" y="155.4">4</text>
<text x="177.7" y="150.1">2</text>
<text x="177.7" y="153.6">3</text>
<text x="371.7" y="150.1">D1</text>
<text x="382.6" y="150.1">S1</text>
<text x="177.7" y="157.2">4</text>
<text x="66" y="167.2">C1P</text>
<text x="103" y="165.5">GND</text>
<text x="114.4" y="166">1</text>
<text x="118.9" y="167.4">NC_1</text>
<text x="103" y="172.5">C2N</text>
<text x="103" y="169">C2P</text>
<text x="114.4" y="173">3</text>
<text x="114.4" y="169.5">2</text>
<text x="118.9" y="170.9">C2P</text>
<text x="66" y="176">C2P</text>
<text x="103" y="179.6">C1N</text>
<text x="103" y="176">C1P</text>
<text x="114.4" y="176.6">4</text>
<text x="118.9" y="178">C1P</text>
<text x="118.9" y="174.4">C2N</text>
<text x="30.7" y="183.1">RES#</text>
<text x="46.6" y="183.1">3V3</text>
<text x="114.4" y="183.6">6</text>
<text x="114.4" y="180.1">5</text>
<text x="118.9" y="185">VBAT</text>
<text x="118.9" y="181.5">C1N</text>
<text x="205.5" y="181.5" transform="rotate(-90 205.5 181.5)">GND</text>
<text x="114.4" y="190.7">8</text>
<text x="114.4" y="187.1">7</text>
<text x="118.9" y="188.6">NC_2</text>
<text x="206" y="189.3" transform="rotate(-90 206 189.3)">39</text>
<text x="112.4" y="197.7">10</text>
<text x="114.4" y="194.2">9</text>
<text x="118.9" y="195.6">VDD</text>
<text x="118.9" y="192.1">VSS</text>
<text x="163" y="193.7">GND</text>
<text x="163" y="197.2">3V3</text>
<text x="186.5" y="194.2">1</text>
<text x="186.5" y="197.7">2</text>
<text x="190" y="196">GND</text>
<text x="215.4" y="196">GND</text>
<text x="224.2" y="197.7">37</text>
<text x="224.2" y="194.2">38</text>
<text x="235.3" y="193.7">GND</text>
<text x="235.3" y="197.2">SD_MOSI</text>
<text x="112.4" y="201.3">11</text>
<text x="118.9" y="202.7">BS1</text>
<text x="118.9" y="199.1">BS0</text>
<text x="163" y="200.7">EN</text>
<text x="186.5" y="201.3">3</text>
<text x="190" y="199.5">3V3</text>
<text x="190" y="203">EN</text>
<text x="207.4" y="199" transform="rotate(-90 207.4 199)">GND</text>
<text x="214.8" y="203">IO22</text>
<text x="214.8" y="199.5">IO23</text>
<text x="224.2" y="201.3">36</text>
<text x="235.3" y="200.7">MAX3010_SCL</text>
<text x="339.4" y="202.5">SD_CS</text>
<text x="355.9" y="199.5">1</text>
<text x="355.9" y="203">2</text>
<text x="359.4" y="201.3">DAT2</text>
<text x="112.4" y="208.3">13</text>
<text x="112.4" y="204.8">12</text>
<text x="118.9" y="209.7">CS#</text>
<text x="118.9" y="206.2">NC</text>
<text x="163" y="204.3">SVP</text>
<text x="177.1" y="207.8">IO39</text>
<text x="186.5" y="204.8">4</text>
<text x="186.5" y="208.3">5</text>
<text x="190" y="206.6">SENSOR_VP</text>
<text x="214.1" y="206.6">TXD0</text>
<text x="224.2" y="208.3">34</text>
<text x="224.2" y="204.8">35</text>
<text x="235.3" y="207.8">RX_DEBUG</text>
<text x="235.3" y="204.3">TX_DEBUG</text>
<text x="339.4" y="209.6">3V3</text>
<text x="339.4" y="206">SD_MOSI</text>
<text x="355.9" y="206.6">3</text>
<text x="359.4" y="204.8">CD/DAT3</text>
<text x="359.4" y="208.3">CMD</text>
<text x="101.2" y="211.3">RES#</text>
<text x="101.2" y="214.8">D/C#</text>
<text x="112.4" y="215.4">15</text>
<text x="112.4" y="211.8">14</text>
<text x="118.9" y="213.3">RES#</text>
<text x="163" y="214.8">INT_A</text>
<text x="163" y="211.3">INT_M</text>
<text x="186.5" y="211.8">6</text>
<text x="186.5" y="215.4">7</text>
<text x="190" y="210.1">SENSOR_VN</text>
<text x="190" y="213.6">IO34</text>
<text x="213.9" y="210.1">RXD0</text>
<text x="214.8" y="213.6">IO21</text>
<text x="224.2" y="215.4">32</text>
<text x="224.2" y="211.8">33</text>
<text x="235.3" y="211.3">MAX3010_SDA</text>
<text x="339.4" y="213.1">SD_SCLK</text>
<text x="355.9" y="210.1">4</text>
<text x="355.9" y="213.6">5</text>
<text x="359.4" y="211.8">VDD</text>
<text x="359.4" y="215.4">CLK</text>
<text x="112.4" y="218.9">16</text>
<text x="118.9" y="220.3">NC</text>
<text x="118.9" y="216.8">D/C#</text>
<text x="163" y="221.9">XTAL_32K_N</text>
<text x="163" y="218.4">XTAL_32K_P</text>
<text x="186.5" y="218.9">8</text>
<text x="190" y="217.1">IO35</text>
<text x="190" y="220.7">IO32</text>
<text x="214.8" y="220.7">IO19</text>
<text x="218.1" y="217.1">NC</text>
<text x="224.2" y="218.9">31</text>
<text x="237.1" y="221.9">SD_SCLK</text>
<text x="237.1" y="218.4">SD_MISO</text>
<text x="339.4" y="220.1">SD_MISO</text>
<text x="339.4" y="216.6">GND</text>
<text x="355.9" y="217.1">6</text>
<text x="355.9" y="220.7">7</text>
<text x="359.4" y="218.9">VSS</text>
<text x="51.9" y="225.4">OLED_SCL</text>
<text x="112.4" y="226">18</text>
<text x="112.4" y="222.4">17</text>
<text x="118.9" y="227.4">D0</text>
<text x="118.9" y="223.8">NC</text>
<text x="163" y="225.4">OLED_SCL</text>
<text x="184.5" y="226">10</text>
<text x="186.5" y="222.4">9</text>
<text x="190" y="224.2">IO33</text>
<text x="190" y="227.7">IO25</text>
<text x="214.8" y="224.2">IO18</text>
<text x="216.9" y="227.7">IO5</text>
<text x="224.2" y="226">29</text>
<text x="224.2" y="222.4">30</text>
<text x="237.1" y="225.4">SD_CS</text>
<text x="355.9" y="224.2">8</text>
<text x="355.9" y="227.7">9</text>
<text x="359.4" y="222.4">DAT0</text>
<text x="359.4" y="226">DAT1</text>
<text x="51.9" y="229">OLED_SDA</text>
<text x="112.4" y="233">20</text>
<text x="112.4" y="229.5">19</text>
<text x="118.9" y="230.9">D1</text>
<text x="163" y="229">OLED_SDA</text>
<text x="177.1" y="232.5">IO27</text>
<text x="184.5" y="229.5">11</text>
<text x="184.5" y="233">12</text>
<text x="190" y="231.2">IO26</text>
<text x="214.8" y="231.2">IO17</text>
<text x="224.2" y="233">27</text>
<text x="224.2" y="229.5">28</text>
<text x="237.1" y="232.5">IO16</text>
<text x="237.1" y="229">IO17</text>
<text x="353.9" y="231.2">10</text>
<text x="359.4" y="229.5">SWITCH</text>
<text x="359.4" y="233">SHELL</text>
<text x="21.2" y="238.7">i2c地址 0x78</text>
<text x="112.4" y="236.5">21</text>
<text x="118.9" y="237.9">NC</text>
<text x="118.9" y="234.4">D2</text>
<text x="163" y="236">RX2</text>
<text x="163" y="239.5">TX2</text>
<text x="184.5" y="236.5">13</text>
<text x="190" y="234.8">IO27</text>
<text x="190" y="238.3">IO14</text>
<text x="214.8" y="234.8">IO16</text>
<text x="216.9" y="238.3">IO4</text>
<text x="224.2" y="236.5">26</text>
<text x="237.1" y="236">USER_KEY1</text>
<text x="237.1" y="239.5">IO0</text>
<text x="32.5" y="243.1">D/C#</text>
<text x="112.4" y="243.6">23</text>
<text x="112.4" y="240.1">22</text>
<text x="118.9" y="245">NC</text>
<text x="118.9" y="241.5">NC</text>
<text x="163" y="243.1">GND</text>
<text x="184.5" y="240.1">14</text>
<text x="184.5" y="243.6">15</text>
<text x="190" y="241.8">IO12</text>
<text x="190" y="245.4">GND</text>
<text x="216.9" y="245.4">IO2</text>
<text x="216.9" y="241.8">IO0</text>
<text x="224.2" y="243.6">24</text>
<text x="224.2" y="240.1">25</text>
<text x="53.6" y="246.6">3V3</text>
<text x="112.4" y="250.6">25</text>
<text x="112.4" y="247.1">24</text>
<text x="118.9" y="248.5">NC</text>
<text x="177.1" y="246.6">IO13</text>
<text x="184.5" y="247.1">16</text>
<text x="184.5" y="250.6">17</text>
<text x="190" y="248.9">IO13</text>
<text x="214.8" y="248.9">IO15</text>
<text x="224.2" y="250.6">22</text>
<text x="224.2" y="247.1">23</text>
<text x="237.1" y="246.6">USER_KEY2</text>
<text x="112.4" y="257.7">27</text>
<text x="112.4" y="254.2">26</text>
<text x="118.9" y="255.6">IREF</text>
<text x="118.9" y="252.1">NC</text>
<text x="184.5" y="254.2">18</text>
<text x="184.5" y="257.7">19</text>
<text x="190" y="252.4">NC</text>
<text x="190" y="255.9">NC</text>
<text x="218.1" y="255.9">NC</text>
<text x="218.1" y="252.4">NC</text>
<text x="224.2" y="257.7">20</text>
<text x="224.2" y="254.2">21</text>
<text x="112.4" y="261.2">28</text>
<text x="118.9" y="262.6">VCC</text>
<text x="118.9" y="259.1">VCOMH</text>
<text x="190" y="259.5">NC</text>
<text x="218.1" y="259.5">NC</text>
<text x="112.4" y="268.3">30</text>
<text x="112.4" y="264.8">29</text>
<text x="118.9" y="269.7">NC_3</text>
<text x="118.9" y="266.2">VLSS</text>
</g>
<g font-size="3.2" fill="#000080">
<text x="56.2" y="21.1">12pF</text>
<text x="186.5" y="19.3">TP4054</text>
<text x="213.4" y="21.1">2k</text>
<text x="283.6" y="19.3">U5 SMD0805B050TF</text>
<text x="333.1" y="21.1">1N5819WS S4</text>
<text x="50.3" y="29.9">32.768kHz</text>
<text x="72.1" y="29.9">X1</text>
<text x="212.2" y="24.6">R8</text>
<text x="226.3" y="29.9">C13</text>
<text x="236.1" y="29.9">10uF</text>
<text x="345.4" y="29.9">D3</text>
<text x="359.5" y="29.9">C14</text>
<text x="368.3" y="29.9">C15</text>
<text x="56.2" y="35.2">12pF</text>
<text x="82.3" y="30.9" transform="rotate(-90 82.3 30.9)">R1</text>
<text x="85.8" y="31" transform="rotate(-90 85.8 31)">6M</text>
<text x="292.5" y="31.7">D2</text>
<text x="306.3" y="31.4" transform="rotate(-90 306.3 31.4)">10k</text>
<text x="309.8" y="31.8" transform="rotate(-90 309.8 31.8)">R13</text>
<text x="318.6" y="31.4" transform="rotate(-90 318.6 31.4)">1k</text>
<text x="322.2" y="31.8" transform="rotate(-90 322.2 31.8)">R14</text>
<text x="190.2" y="37">U3</text>
<text x="274" y="38.7">0603ESDA-05N</text>
<text x="358.8" y="37">1uF</text>
<text x="368.4" y="37">10uF</text>
<text x="400" y="40.5">U6</text>
<text x="190.2" y="47.5">R9</text>
<text x="324.3" y="45.8">AO3401</text>
<text x="326" y="42.2">Q1</text>
<text x="343.6" y="47.5">C16</text>
<text x="189.5" y="51.1">330</text>
<text x="198.5" y="52.8">LED-0603_G</text>
<text x="209.8" y="49.3">CHR</text>
<text x="388.6" y="51.1">SSP6206-33NR</text>
<text x="67.8" y="58.1">CH340C</text>
<text x="100.2" y="58.1">C3</text>
<text x="106.5" y="58.1">100nF</text>
<text x="342.9" y="54.6">1uF</text>
<text x="100.2" y="65.2">C4</text>
<text x="107.4" y="65.2">10uF</text>
<text x="308.3" y="65.2">C17</text>
<text x="274.9" y="68.7">P1</text>
<text x="307.6" y="72.2">10uF</text>
<text x="376.2" y="77.4">R15</text>
<text x="376.5" y="74">330</text>
<text x="398" y="75.8">PWR</text>
<text x="271.5" y="81">PH2.0 2PIN 卧贴</text>
<text x="385.6" y="82.8">LED-0603_R</text>
<text x="179.3" y="87.9" transform="rotate(-90 179.3 87.9)">10k</text>
<text x="182.8" y="89.1" transform="rotate(-90 182.8 89.1)">R10</text>
<text x="185.2" y="89.9">SW1</text>
<text x="228.7" y="87.9" transform="rotate(-90 228.7 87.9)">10k</text>
<text x="232.2" y="88.2" transform="rotate(-90 232.2 88.2)">R11</text>
<text x="234.6" y="89.9">SW2</text>
<text x="86.1" y="93.4">U1</text>
<text x="24.4" y="109.2">H1</text>
<text x="342.8" y="112.4">10k</text>
<text x="342.7" y="116.2">R16</text>
<text x="66.7" y="123.4">U2</text>
<text x="105.1" y="126.9">USB1 D+</text>
<text x="321.3" y="126.9">RST</text>
<text x="340.1" y="126.9">C18</text>
<text x="339.7" y="133.9">2.2uF</text>
<text x="361.3" y="132.2">C19</text>
<text x="370.7" y="137.5">2N7002DW</text>
<text x="177.8" y="141">H2</text>
<text x="349.9" y="139.3">100nF</text>
<text x="231.7" y="148">R12</text>
<text x="231.8" y="144.1">10k</text>
<text x="329.8" y="146.3">BOOT</text>
<text x="377" y="155.1">Q2</text>
<text x="119.2" y="161.5">SSD1315</text>
<text x="119.2" y="158.5">U7</text>
<text x="332.2" y="158.2">10k</text>
<text x="81.8" y="167.5">1uF C1N</text>
<text x="332.1" y="162.1">R17</text>
<text x="71.1" y="171">C6</text>
<text x="27.6" y="179" transform="rotate(-90 27.6 179)">R2</text>
<text x="71.1" y="179.8">C7</text>
<text x="81.8" y="176.3">1uF C2N</text>
<text x="17" y="184.9" transform="rotate(-90 17 184.9)">IN4148WS</text>
<text x="31.1" y="180" transform="rotate(-90 31.1 180)">4.7k</text>
<text x="17.3" y="186.9">D1</text>
<text x="28.7" y="188.7">C8</text>
<text x="55.2" y="188.7">C9</text>
<text x="65.8" y="188.7">C10</text>
<text x="27.5" y="195.7">4.7uF</text>
<text x="55.4" y="195.7">1uF</text>
<text x="66" y="195.7">1uF</text>
<text x="363.1" y="195.7">CARD1</text>
<text x="326.9" y="202.3">47k</text>
<text x="319.8" y="204.4">R18</text>
<text x="319.8" y="208">R19</text>
<text x="326.9" y="205.8">47k</text>
<text x="319.8" y="215">R20</text>
<text x="326.9" y="212.9">47k</text>
<text x="204.3" y="229.2">U4</text>
<text x="62.9" y="240.8" transform="rotate(-90 62.9 240.8)">R5</text>
<text x="66.4" y="240.9" transform="rotate(-90 66.4 240.9)">4.7k</text>
<text x="71.7" y="240.8" transform="rotate(-90 71.7 240.8)">R6</text>
<text x="75.2" y="240.9" transform="rotate(-90 75.2 240.9)">4.7k</text>
<text x="27.6" y="253.1" transform="rotate(-90 27.6 253.1)">R4</text>
<text x="31.1" y="253.3" transform="rotate(-90 31.1 253.3)">4.7k</text>
<text x="84.3" y="255.7">R7</text>
<text x="91" y="257.4">4.7uF</text>
<text x="91.7" y="253.9">620k</text>
<text x="102" y="257.4">C11</text>
<text x="82.2" y="264.5">2.2uF</text>
<text x="93.1" y="264.5">C12</text>
<text x="187.8" y="266.3">ESP32-WROOM-32E(4MB)</text>
</g>
<text font-size="1.8" fill="#00f" x="202.8" y="152.2">当模块内置QSPI PSRAM时，IO16应当置于上拉状态且不能用作其他功能</text>
<g font-size="1.4" fill="#00f">
<text x="320.2" y="38.7" transform="rotate(-90 320.2 38.7)">G</text>
<text x="317" y="43" transform="rotate(-90 317 43)">D</text>
<text x="324.5" y="42.9" transform="rotate(-90 324.5 42.9)">S</text>
</g>
</svg>
